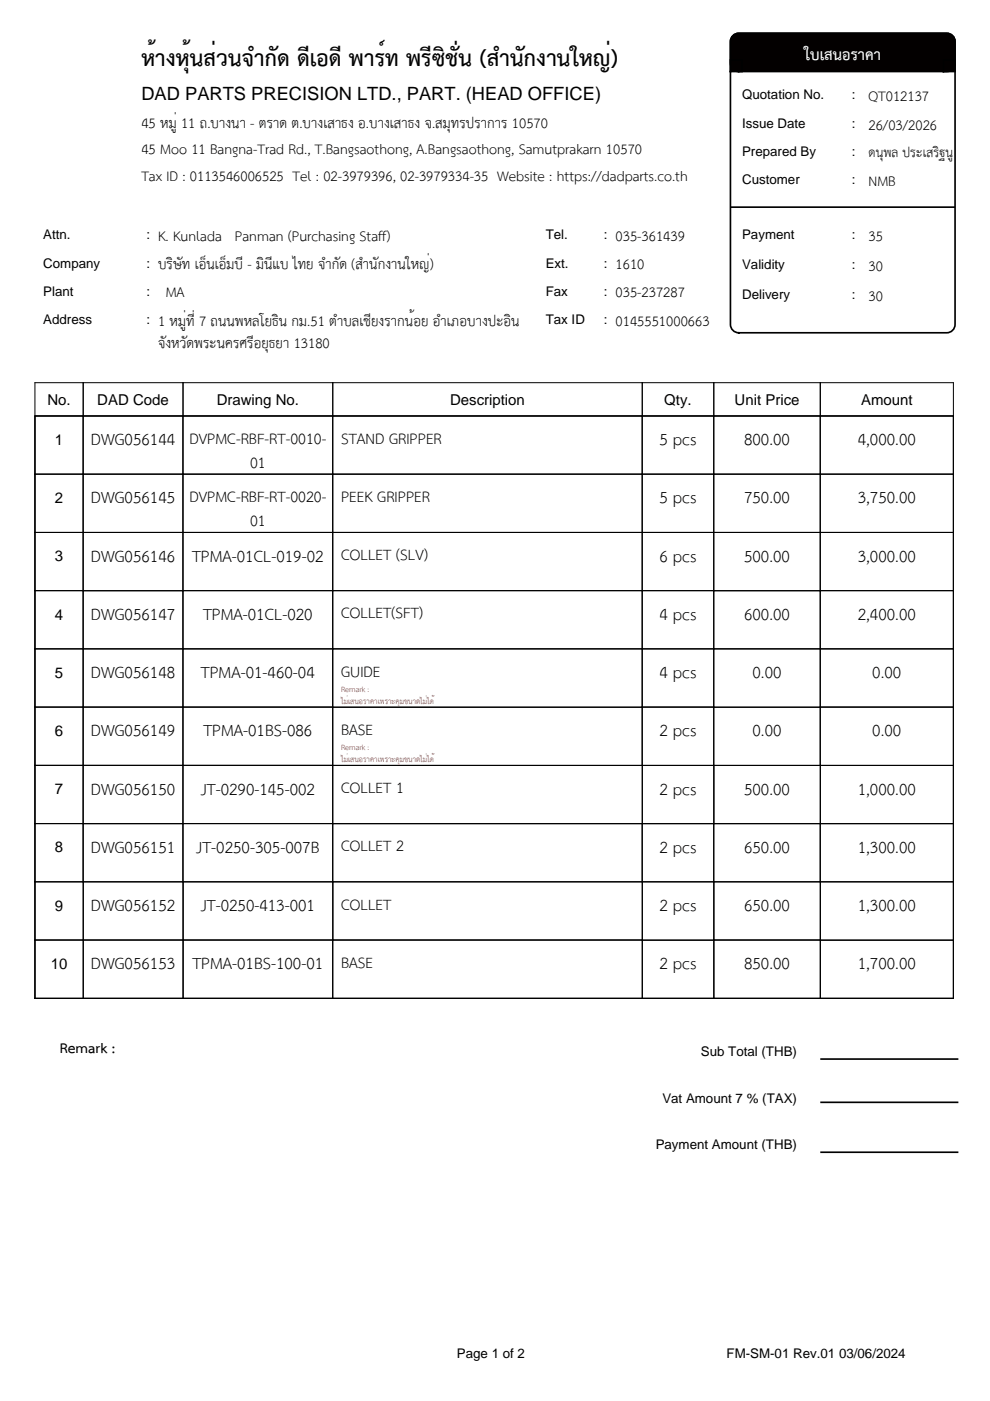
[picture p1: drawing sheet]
<svg xmlns="http://www.w3.org/2000/svg" width="210mm" height="297mm" viewBox="0 0 210 297" stroke-linecap="round" stroke-linejoin="round" font-family="sans-serif">
<path d="M7.4 88.2h10.2v12.3h-10.2z" fill="none" stroke="#000" stroke-width=".21"/>
<path d="M17.6 88.2h21.2v12.3h-21.2z" fill="#fff"/>
<path d="M17.6 88.2h21.2v12.3h-21.2z" fill="none" stroke="#000" stroke-width=".21"/>
<path d="M38.8 88.2h31.8v12.3h-31.8z" fill="#fff"/>
<path d="M38.8 88.2h31.8v12.3h-31.8z" fill="none" stroke="#000" stroke-width=".21"/>
<path d="M70.6 88.2h65.6v12.3h-65.6z" fill="#fff"/>
<path d="M70.6 88.2h65.6v12.3h-65.6z" fill="none" stroke="#000" stroke-width=".21"/>
<path d="M136.2 88.2h15.1v12.3h-15.1z" fill="#fff"/>
<path d="M136.2 88.2h15.1v12.3h-15.1z" fill="none" stroke="#000" stroke-width=".21"/>
<path d="M151.3 88.2h22.6v12.3h-22.6z" fill="#fff"/>
<path d="M151.3 88.2h22.6v12.3h-22.6z" fill="none" stroke="#000" stroke-width=".21"/>
<path d="M173.9 88.2h28.2v12.3h-28.2z" fill="#fff"/>
<path d="M173.9 88.2h28.2v12.3h-28.2z" fill="none" stroke="#000" stroke-width=".21"/>
<path d="M7.4 100.5h10.2v12.4h-10.2z" fill="#fff"/>
<path d="M7.4 100.5h10.2v12.4h-10.2z" fill="none" stroke="#000" stroke-width=".21"/>
<path d="M17.6 100.5h21.2v12.4h-21.2z" fill="#fff"/>
<path d="M17.6 100.5h21.2v12.4h-21.2z" fill="none" stroke="#000" stroke-width=".21"/>
<path d="M38.8 100.5h31.8v12.4h-31.8z" fill="#fff"/>
<path d="M38.8 100.5h31.8v12.4h-31.8z" fill="none" stroke="#000" stroke-width=".21"/>
<path d="M70.6 100.5h65.6v12.4h-65.6z" fill="#fff"/>
<path d="M70.6 100.5h65.6v12.4h-65.6z" fill="none" stroke="#000" stroke-width=".21"/>
<path d="M136.2 100.5h15.1v12.4h-15.1z" fill="#fff"/>
<path d="M136.2 100.5h15.1v12.4h-15.1z" fill="none" stroke="#000" stroke-width=".21"/>
<path d="M151.3 100.5h22.6v12.4h-22.6z" fill="#fff"/>
<path d="M151.3 100.5h22.6v12.4h-22.6z" fill="none" stroke="#000" stroke-width=".21"/>
<path d="M173.9 100.5h28.2v12.4h-28.2z" fill="#fff"/>
<path d="M173.9 100.5h28.2v12.4h-28.2z" fill="none" stroke="#000" stroke-width=".21"/>
<path d="M7.4 112.9h10.2v12.3h-10.2z" fill="#fff"/>
<path d="M7.4 112.9h10.2v12.3h-10.2z" fill="none" stroke="#000" stroke-width=".21"/>
<path d="M7.4 125.2h10.2v12.4h-10.2z" fill="#fff"/>
<path d="M7.4 125.2h10.2v12.4h-10.2z" fill="none" stroke="#000" stroke-width=".21"/>
<path d="M17.6 125.2h21.2v12.4h-21.2z" fill="#fff"/>
<path d="M17.6 125.2h21.2v12.4h-21.2z" fill="none" stroke="#000" stroke-width=".21"/>
<path d="M17.6 112.9h21.2v12.3h-21.2z" fill="#fff"/>
<path d="M17.6 112.9h21.2v12.3h-21.2z" fill="none" stroke="#000" stroke-width=".21"/>
<path d="M38.8 112.9h31.8v12.3h-31.8z" fill="#fff"/>
<path d="M38.8 112.9h31.8v12.3h-31.8z" fill="none" stroke="#000" stroke-width=".21"/>
<path d="M38.8 125.2h31.8v12.4h-31.8z" fill="#fff"/>
<path d="M38.8 125.2h31.8v12.4h-31.8z" fill="none" stroke="#000" stroke-width=".21"/>
<path d="M70.6 112.9h65.6v12.3h-65.6z" fill="#fff"/>
<path d="M70.6 112.9h65.6v12.3h-65.6z" fill="none" stroke="#000" stroke-width=".21"/>
<path d="M70.6 125.2h65.6v12.4h-65.6z" fill="#fff"/>
<path d="M70.6 125.2h65.6v12.4h-65.6z" fill="none" stroke="#000" stroke-width=".21"/>
<path d="M136.2 112.9h15.1v12.3h-15.1z" fill="#fff"/>
<path d="M136.2 112.9h15.1v12.3h-15.1z" fill="none" stroke="#000" stroke-width=".21"/>
<path d="M136.2 125.2h15.1v12.4h-15.1z" fill="#fff"/>
<path d="M136.2 125.2h15.1v12.4h-15.1z" fill="none" stroke="#000" stroke-width=".21"/>
<path d="M151.3 125.2h22.6v12.4h-22.6z" fill="#fff"/>
<path d="M151.3 125.2h22.6v12.4h-22.6z" fill="none" stroke="#000" stroke-width=".21"/>
<path d="M151.3 112.9h22.6v12.3h-22.6z" fill="#fff"/>
<path d="M151.3 112.9h22.6v12.3h-22.6z" fill="none" stroke="#000" stroke-width=".21"/>
<path d="M173.9 112.9h28.2v12.3h-28.2z" fill="#fff"/>
<path d="M173.9 112.9h28.2v12.3h-28.2z" fill="none" stroke="#000" stroke-width=".21"/>
<path d="M173.9 125.2h28.2v12.4h-28.2z" fill="#fff"/>
<path d="M173.9 125.2h28.2v12.4h-28.2z" fill="none" stroke="#000" stroke-width=".21"/>
<path d="M7.4 137.6h10.2v12.3h-10.2z" fill="#fff"/>
<path d="M7.4 137.6h10.2v12.3h-10.2z" fill="none" stroke="#000" stroke-width=".21"/>
<path d="M7.4 149.9h10.2v12.4h-10.2z" fill="#fff"/>
<path d="M7.4 149.9h10.2v12.4h-10.2z" fill="none" stroke="#000" stroke-width=".21"/>
<path d="M7.4 162.3h10.2v12.3h-10.2z" fill="#fff"/>
<path d="M7.4 162.3h10.2v12.3h-10.2z" fill="none" stroke="#000" stroke-width=".21"/>
<path d="M7.4 174.6h10.2v12.4h-10.2z" fill="#fff"/>
<path d="M7.4 174.6h10.2v12.4h-10.2z" fill="none" stroke="#000" stroke-width=".21"/>
<path d="M17.6 174.6h21.2v12.4h-21.2z" fill="#fff"/>
<path d="M17.6 174.6h21.2v12.4h-21.2z" fill="none" stroke="#000" stroke-width=".21"/>
<path d="M17.6 137.6h21.2v12.3h-21.2z" fill="#fff"/>
<path d="M17.6 137.6h21.2v12.3h-21.2z" fill="none" stroke="#000" stroke-width=".21"/>
<path d="M17.6 149.9h21.2v12.4h-21.2z" fill="#fff"/>
<path d="M17.6 149.9h21.2v12.4h-21.2z" fill="none" stroke="#000" stroke-width=".21"/>
<path d="M17.6 162.3h21.2v12.3h-21.2z" fill="#fff"/>
<path d="M17.6 162.3h21.2v12.3h-21.2z" fill="none" stroke="#000" stroke-width=".21"/>
<path d="M38.8 137.6h31.8v12.3h-31.8z" fill="#fff"/>
<path d="M38.8 137.6h31.8v12.3h-31.8z" fill="none" stroke="#000" stroke-width=".21"/>
<path d="M38.8 149.9h31.8v12.4h-31.8z" fill="#fff"/>
<path d="M38.8 149.9h31.8v12.4h-31.8z" fill="none" stroke="#000" stroke-width=".21"/>
<path d="M38.8 162.3h31.8v12.3h-31.8z" fill="#fff"/>
<path d="M38.8 162.3h31.8v12.3h-31.8z" fill="none" stroke="#000" stroke-width=".21"/>
<path d="M38.8 174.6h31.8v12.4h-31.8z" fill="#fff"/>
<path d="M38.8 174.6h31.8v12.4h-31.8z" fill="none" stroke="#000" stroke-width=".21"/>
<path d="M70.6 174.6h65.6v12.4h-65.6z" fill="#fff"/>
<path d="M70.6 174.6h65.6v12.4h-65.6z" fill="none" stroke="#000" stroke-width=".21"/>
<path d="M136.2 174.6h15.1v12.4h-15.1z" fill="#fff"/>
<path d="M136.2 174.6h15.1v12.4h-15.1z" fill="none" stroke="#000" stroke-width=".21"/>
<path d="M151.3 174.6h22.6v12.4h-22.6z" fill="#fff"/>
<path d="M151.3 174.6h22.6v12.4h-22.6z" fill="none" stroke="#000" stroke-width=".21"/>
<path d="M173.9 174.6h28.2v12.4h-28.2z" fill="#fff"/>
<path d="M173.9 174.6h28.2v12.4h-28.2z" fill="none" stroke="#000" stroke-width=".21"/>
<path d="M173.9 162.3h28.2v12.3h-28.2z" fill="#fff"/>
<path d="M173.9 162.3h28.2v12.3h-28.2z" fill="none" stroke="#000" stroke-width=".21"/>
<path d="M151.3 162.3h22.6v12.3h-22.6z" fill="#fff"/>
<path d="M151.3 162.3h22.6v12.3h-22.6z" fill="none" stroke="#000" stroke-width=".21"/>
<path d="M136.2 162.3h15.1v12.3h-15.1z" fill="#fff"/>
<path d="M136.2 162.3h15.1v12.3h-15.1z" fill="none" stroke="#000" stroke-width=".21"/>
<path d="M70.6 162.3h65.6v12.3h-65.6z" fill="#fff"/>
<path d="M70.6 162.3h65.6v12.3h-65.6z" fill="none" stroke="#000" stroke-width=".21"/>
<path d="M70.6 149.9h65.6v12.4h-65.6z" fill="#fff"/>
<path d="M70.6 149.9h65.6v12.4h-65.6z" fill="none" stroke="#000" stroke-width=".21"/>
<path d="M70.6 137.6h65.6v12.3h-65.6z" fill="#fff"/>
<path d="M70.6 137.6h65.6v12.3h-65.6z" fill="none" stroke="#000" stroke-width=".21"/>
<path d="M136.2 137.6h15.1v12.3h-15.1z" fill="#fff"/>
<path d="M136.2 137.6h15.1v12.3h-15.1z" fill="none" stroke="#000" stroke-width=".21"/>
<path d="M136.2 149.9h15.1v12.4h-15.1z" fill="#fff"/>
<path d="M136.2 149.9h15.1v12.4h-15.1z" fill="none" stroke="#000" stroke-width=".21"/>
<path d="M151.3 149.9h22.6v12.4h-22.6z" fill="#fff"/>
<path d="M151.3 149.9h22.6v12.4h-22.6z" fill="none" stroke="#000" stroke-width=".21"/>
<path d="M151.3 137.6h22.6v12.3h-22.6z" fill="#fff"/>
<path d="M151.3 137.6h22.6v12.3h-22.6z" fill="none" stroke="#000" stroke-width=".21"/>
<path d="M173.9 137.6h28.2v12.3h-28.2z" fill="#fff"/>
<path d="M173.9 137.6h28.2v12.3h-28.2z" fill="none" stroke="#000" stroke-width=".21"/>
<path d="M173.9 149.9h28.2v12.4h-28.2z" fill="#fff"/>
<path d="M173.9 149.9h28.2v12.4h-28.2z" fill="none" stroke="#000" stroke-width=".21"/>
<path d="M173.9 199.3h28.2v12.4h-28.2z" fill="#fff"/>
<path d="M173.9 199.3h28.2v12.4h-28.2z" fill="none" stroke="#000" stroke-width=".21"/>
<path d="M173.9 187h28.2v12.3h-28.2z" fill="#fff"/>
<path d="M173.9 187h28.2v12.3h-28.2z" fill="none" stroke="#000" stroke-width=".21"/>
<path d="M151.3 187h22.6v12.3h-22.6z" fill="#fff"/>
<path d="M151.3 187h22.6v12.3h-22.6z" fill="none" stroke="#000" stroke-width=".21"/>
<path d="M151.3 199.3h22.6v12.4h-22.6z" fill="#fff"/>
<path d="M151.3 199.3h22.6v12.4h-22.6z" fill="none" stroke="#000" stroke-width=".21"/>
<path d="M136.2 199.3h15.1v12.4h-15.1z" fill="#fff"/>
<path d="M136.2 199.3h15.1v12.4h-15.1z" fill="none" stroke="#000" stroke-width=".21"/>
<path d="M136.2 187h15.1v12.3h-15.1z" fill="#fff"/>
<path d="M136.2 187h15.1v12.3h-15.1z" fill="none" stroke="#000" stroke-width=".21"/>
<path d="M70.6 187h65.6v12.3h-65.6z" fill="#fff"/>
<path d="M70.6 187h65.6v12.3h-65.6z" fill="none" stroke="#000" stroke-width=".21"/>
<path d="M38.8 187h31.8v12.3h-31.8z" fill="#fff"/>
<path d="M38.8 187h31.8v12.3h-31.8z" fill="none" stroke="#000" stroke-width=".21"/>
<path d="M38.8 199.3h31.8v12.4h-31.8z" fill="#fff"/>
<path d="M38.8 199.3h31.8v12.4h-31.8z" fill="none" stroke="#000" stroke-width=".21"/>
<path d="M70.6 199.3h65.6v12.4h-65.6z" fill="#fff"/>
<path d="M70.6 199.3h65.6v12.4h-65.6z" fill="none" stroke="#000" stroke-width=".21"/>
<path d="M17.6 187h21.2v12.3h-21.2z" fill="#fff"/>
<path d="M17.6 187h21.2v12.3h-21.2z" fill="none" stroke="#000" stroke-width=".21"/>
<path d="M17.6 199.3h21.2v12.4h-21.2z" fill="#fff"/>
<path d="M17.6 199.3h21.2v12.4h-21.2z" fill="none" stroke="#000" stroke-width=".21"/>
<path d="M7.4 187h10.2v12.3h-10.2z" fill="#fff"/>
<path d="M7.4 187h10.2v12.3h-10.2z" fill="none" stroke="#000" stroke-width=".21"/>
<path d="M7.4 199.3h10.2v12.4h-10.2z" fill="#fff"/>
<path d="M7.3 88.2h194.9M7.4 88.1v123.7M202.1 88.1v123.7M7.4 199.3h10.2v12.4h-10.2zM7.3 211.7h194.9" fill="none" stroke="#000" stroke-width=".21"/>
<path d="M155.4 7.6l.8-.5h.4h44.1a1.76 1.76 0 0 1 1.8 1.7v60a1.76 1.76 0 0 1-1.8 1.8h-44.1a1.76 1.76 0 0 1-1.7-1.8v-60v-.4z" fill="#fff"/>
<path d="M155.4 7.6l.8-.5h.4h44.1a1.76 1.76 0 0 1 1.8 1.7v60a1.76 1.76 0 0 1-1.8 1.8h-44.1a1.76 1.76 0 0 1-1.7-1.8v-60v-.4zM154.9 43.9h47.6" fill="none" stroke="#000" stroke-width=".35"/>
<path d="M155.4 7.6l.8-.5h.4h44.1a1.76 1.76 0 0 1 1.8 1.7v4.6a1.76 1.76 0 0 1-1.8 1.8h-44.1a1.76 1.76 0 0 1-1.7-1.8v-4.6v-.4z" fill="#030000"/>
<path d="M155.4 7.6l.8-.5h.4h44.1a1.76 1.76 0 0 1 1.8 1.7v4.6a1.76 1.76 0 0 1-1.8 1.8h-44.1a1.76 1.76 0 0 1-1.7-1.8v-4.6v-.4z" fill="none" stroke="#000" stroke-width=".35"/>
<path d="M154.9 12.7h2.4v2.5h-2.4z" fill="#030000"/>
<path d="M154.9 12.7h2.4v2.5h-2.4z" fill="none" stroke="#000" stroke-width=".35"/>
<path d="M200 12.7h2.5v2.5h-2.5z" fill="#030000"/>
<path d="M200 12.7h2.5v2.5h-2.5zM173.9 224.5h29.3M173.9 233.7h29.3M173.9 244.3h29.3" fill="none" stroke="#000" stroke-width=".35"/>
<g fill="none" stroke="#000" stroke-width=".21">
<path d="M7.3 81.1h194.9M7.3 88.2h194.9M7.4 81.1v130.7M17.6 81.1v130.7M38.8 81.1v130.7M70.6 81.1v130.7M136.2 81.1v130.7M151.3 81.1v130.7M173.9 81.1v130.7M202.1 81.1v130.7M7.3 100.5h194.9M7.3 112.9h194.9"/>
<path d="M7.3 125.2h194.9M7.3 137.6h194.9M7.3 149.9h194.9M7.3 162.3h194.9M7.3 174.6h194.9M7.3 187h194.9M7.3 199.3h194.9M7.3 211.7h194.9"/>
</g>
<text font-size="6.7" x="30" y="14">ห้างหุ้นส่วนจำกัด ดีเอดี พาร์ท พรีซิชั่น (สำนักงานใหญ่)</text>
<g font-size="4.9">
<text x="19.3" y="94.4">DWG056144</text>
<text x="139.8" y="94.4">5 pcs</text>
<text x="157.8" y="94.4">800.00</text>
<text x="181.9" y="94.4">4,000.00</text>
<text x="19.3" y="106.7">DWG056145</text>
<text x="139.8" y="106.7">5 pcs</text>
<text x="157.8" y="106.7">750.00</text>
<text x="181.9" y="106.7">3,750.00</text>
<text x="19.3" y="119.1">DWG056146</text>
<text x="40.7" y="119.1">TPMA-01CL-019-02</text>
<text x="139.8" y="119.1">6 pcs</text>
<text x="157.8" y="119.1">500.00</text>
<text x="181.9" y="119.1">3,000.00</text>
<text x="19.3" y="131.4">DWG056147</text>
<text x="43.1" y="131.4">TPMA-01CL-020</text>
<text x="139.8" y="131.4">4 pcs</text>
<text x="157.8" y="131.4">600.00</text>
<text x="181.9" y="131.4">2,400.00</text>
<text x="19.3" y="143.8">DWG056148</text>
<text x="42.6" y="143.8">TPMA-01-460-04</text>
<text x="139.8" y="143.8">4 pcs</text>
<text x="159.5" y="143.8">0.00</text>
<text x="184.9" y="143.8">0.00</text>
<text x="19.3" y="156.1">DWG056149</text>
<text x="43.1" y="156.1">TPMA-01BS-086</text>
<text x="139.8" y="156.1">2 pcs</text>
<text x="159.5" y="156.1">0.00</text>
<text x="184.9" y="156.1">0.00</text>
<text x="19.3" y="168.5">DWG056150</text>
<text x="42.6" y="168.5">JT-0290-145-002</text>
<text x="139.8" y="168.5">2 pcs</text>
<text x="157.8" y="168.5">500.00</text>
<text x="181.9" y="168.5">1,000.00</text>
<text x="19.3" y="180.8">DWG056151</text>
<text x="41.6" y="180.8">JT-0250-305-007B</text>
<text x="139.8" y="180.8">2 pcs</text>
<text x="157.8" y="180.8">650.00</text>
<text x="181.9" y="180.8">1,300.00</text>
<text x="19.3" y="193.2">DWG056152</text>
<text x="42.6" y="193.2">JT-0250-413-001</text>
<text x="139.8" y="193.2">2 pcs</text>
<text x="157.8" y="193.2">650.00</text>
<text x="181.9" y="193.2">1,300.00</text>
<text x="19.3" y="205.5">DWG056153</text>
<text x="40.8" y="205.5">TPMA-01BS-100-01</text>
<text x="139.8" y="205.5">2 pcs</text>
<text x="157.8" y="205.5">850.00</text>
<text x="181.9" y="205.5">1,700.00</text>
</g>
<text font-size="4.6" fill="#fff" x="170.5" y="12.6">ใบเสนอราคา</text>
<g font-size="4.6">
<text x="40.2" y="94.1">DVPMC-RBF-RT-0010-</text>
<text x="72.3" y="94.1">STAND GRIPPER</text>
<text x="53" y="99.2">01</text>
<text x="40.2" y="106.4">DVPMC-RBF-RT-0020-</text>
<text x="72.3" y="106.4">PEEK GRIPPER</text>
<text x="53" y="111.6">01</text>
<text x="72.3" y="118.8">COLLET (SLV)</text>
<text x="72.3" y="131.1">COLLET(SFT)</text>
<text x="72.3" y="143.4">GUIDE</text>
<text x="72.3" y="155.8">BASE</text>
<text x="72.3" y="168.1">COLLET 1</text>
<text x="72.3" y="180.5">COLLET 2</text>
<text x="72.3" y="192.8">COLLET</text>
<text x="72.3" y="205.2">BASE</text>
</g>
<g font-size="4.2">
<text x="184.1" y="21.5">QT012137</text>
<text x="30" y="27.1">45 หมู่ 11 ถ.บางนา - ตราด ต.บางเสาธง อ.บางเสาธง จ.สมุทรปราการ 10570</text>
<text x="184.1" y="27.5">26/03/2026</text>
<text x="30" y="32.7">45 Moo 11 Bangna-Trad Rd., T.Bangsaothong, A.Bangsaothong, Samutprakarn 10570</text>
<text x="30" y="38.4">Tax ID : 0113546006525 Tel : 02-3979396, 02-3979334-35 Website : https://dadparts.co.th</text>
<text x="184.1" y="39.5">NMB</text>
<text x="33.5" y="51.1">K. Kunlada Panman (Purchasing Staff)</text>
<text x="130.5" y="51.1">035-361439</text>
<text x="184.1" y="51.1">35</text>
<text x="33.5" y="57.1">บริษัท เอ็นเอ็มบี - มินีแบ ไทย จำกัด (สำนักงานใหญ่)</text>
<text x="130.5" y="57.1">1610</text>
<text x="184.1" y="57.5">30</text>
<text x="35.1" y="63.1">MA</text>
<text x="130.5" y="63.1">035-237287</text>
<text x="184.1" y="63.8">30</text>
<text x="33.5" y="69">1 หมู่ที่ 7 ถนนพหลโยธิน กม.51 ตำบลเชียงรากน้อย อำเภอบางปะอิน</text>
<text x="130.5" y="69">0145551000663</text>
<text x="33.5" y="73.8">จังหวัดพระนครศรีอยุธยา 13180</text>
<text x="12.7" y="223.3">Remark :</text>
</g>
<g font-size="3.9">
<text x="30" y="21.3">DAD PARTS PRECISION LTD., PART. (HEAD OFFICE)</text>
<text x="184.1" y="33.4">ดนุพล ประเสริฐนู</text>
</g>
<g font-size="3.2">
<text x="10.1" y="85.8">No.</text>
<text x="20.6" y="85.8">DAD Code</text>
<text x="45.9" y="85.8">Drawing No.</text>
<text x="95.4" y="85.8">Description</text>
<text x="140.8" y="85.8">Qty.</text>
<text x="155.8" y="85.8">Unit Price</text>
<text x="182.6" y="85.8">Amount</text>
<text x="11.6" y="94.3">1</text>
<text x="11.6" y="106.7">2</text>
<text x="11.6" y="119">3</text>
<text x="11.6" y="131.4">4</text>
<text x="11.6" y="143.7">5</text>
<text x="11.6" y="156.1">6</text>
<text x="11.6" y="168.4">7</text>
<text x="11.6" y="180.7">8</text>
<text x="11.6" y="193.1">9</text>
<text x="10.8" y="205.4">10</text>
</g>
<g font-size="2.8">
<text x="157.3" y="21.1">Quotation No.</text>
<text x="180.6" y="21.1">:</text>
<text x="157.3" y="27.1">Issue Date</text>
<text x="180.6" y="27.1">:</text>
<text x="157.3" y="33.1">Prepared By</text>
<text x="180.6" y="33.1">:</text>
<text x="157.3" y="39.1">Customer</text>
<text x="180.6" y="39.1">:</text>
<text x="9.2" y="50.7">Attn.</text>
<text x="31" y="50.7">:</text>
<text x="115.7" y="50.7">Tel.</text>
<text x="128.1" y="50.7">:</text>
<text x="157.3" y="50.7">Payment</text>
<text x="180.6" y="50.7">:</text>
<text x="9.2" y="56.7">Company</text>
<text x="31" y="56.7">:</text>
<text x="115.7" y="56.7">Ext.</text>
<text x="128.1" y="56.7">:</text>
<text x="157.3" y="57.1">Validity</text>
<text x="180.6" y="57.1">:</text>
<text x="9.2" y="62.7">Plant</text>
<text x="31" y="62.7">:</text>
<text x="115.7" y="62.7">Fax</text>
<text x="128.1" y="62.7">:</text>
<text x="157.3" y="63.4">Delivery</text>
<text x="180.6" y="63.4">:</text>
<text x="9.2" y="68.7">Address</text>
<text x="31" y="68.7">:</text>
<text x="115.7" y="68.7">Tax ID</text>
<text x="128.1" y="68.7">:</text>
<text x="148.6" y="223.9">Sub Total (THB)</text>
<text x="140.4" y="233.8">Vat Amount 7 % (TAX)</text>
<text x="139" y="243.7">Payment Amount (THB)</text>
<text x="96.9" y="288">Page 1 of 2</text>
<text x="154.1" y="288">FM-SM-01 Rev.01 03/06/2024</text>
</g>
<g font-size="2.3" fill="#fc0905">
<text x="72.3" y="146.7">Remark :</text>
<text x="72.3" y="149.3">ไม่เสนอราคาเพราะคุมขนาดไม่ได้</text>
<text x="72.3" y="159">Remark :</text>
<text x="72.3" y="161.6">ไม่เสนอราคาเพราะคุมขนาดไม่ได้</text>
</g>
</svg>
